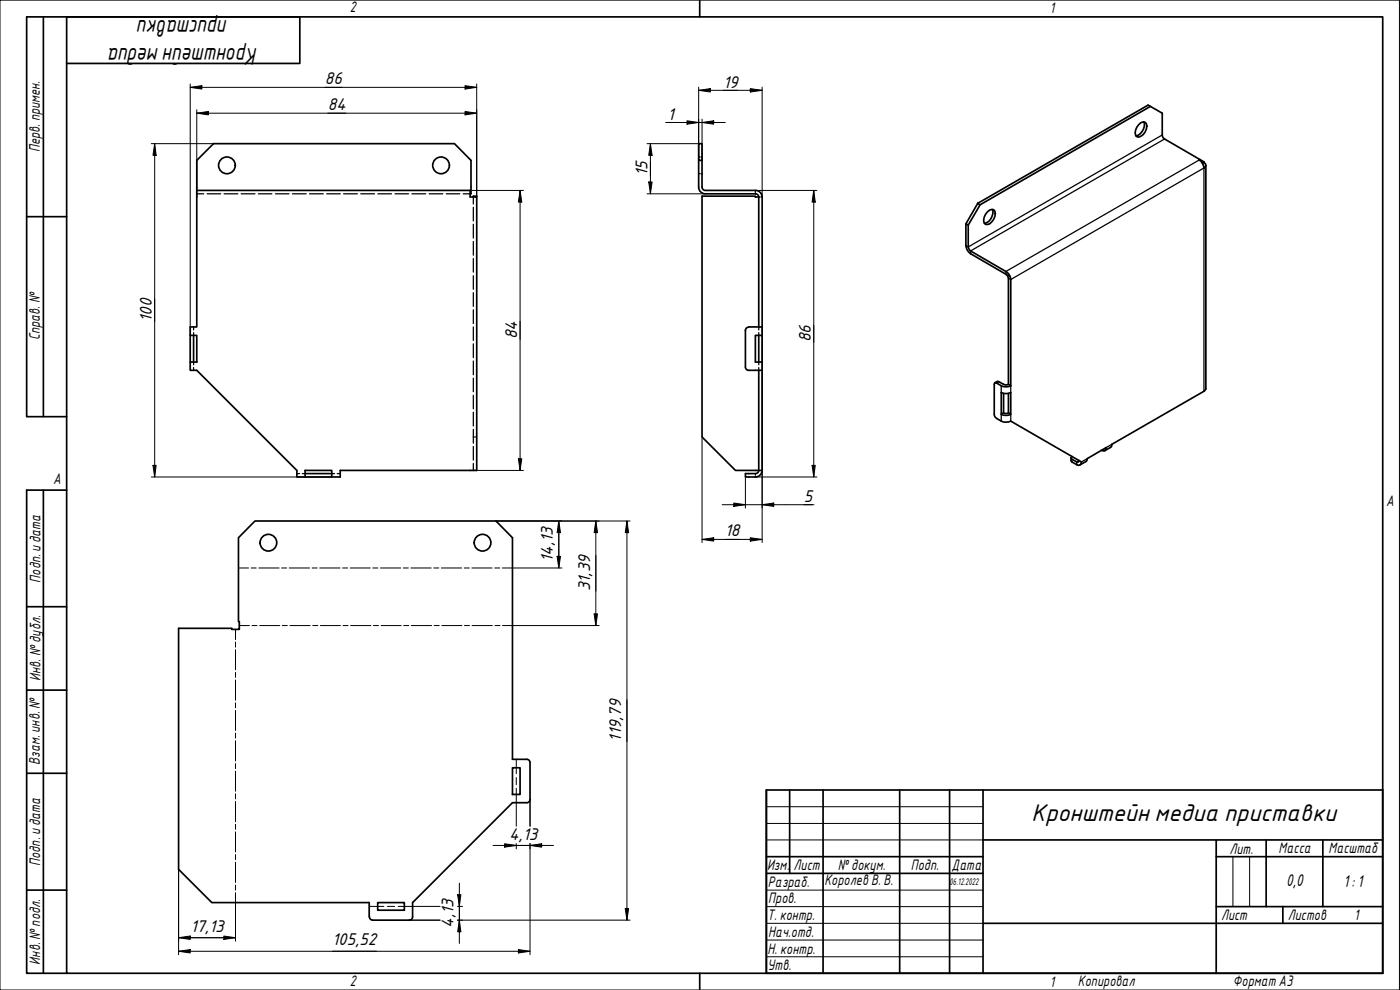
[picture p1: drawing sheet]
<svg xmlns="http://www.w3.org/2000/svg" width="420mm" height="297mm" viewBox="0 0 420 297" stroke-linecap="round" stroke-linejoin="round" font-family="sans-serif">
<g fill="none" stroke="#000" stroke-width=".51">
<path d="M341.8 37.4l.6-.6 .7-.2 .6 .1a2.55 2.55 0 0 1-.6 3.7l-1.3 .7-.6-.1a2.48 2.48 0 0 1 .6-3.6zM343.3 36.6a3.4 3.4 0 0 1-2.4 4.2M345.2 31.9l-51.1 29.6M59.1 57.1h82.3M141.1 58.2h.3v-10.1l-5-5h-72.3l-5 5v50h-2v2.5M141.1 57.1v2h2v82h-41v2h-2.5M142 59.1v-.2h1.1v.2M209.7 43.1h1v5h-1zM209.7 48.1v8.1a2 2 0 0 0 2 2M210.7 48.1v8.1a.98 .98 0 0 0 1 .9M211.7 57.1h15M211.7 58.2h15"/>
<path d="M226.7 58.2a.98 .98 0 0 1 1 .9M226.7 57.1a2 2 0 0 1 2 2v41.5M227.7 59.1h-1v-.2h-16v72.2l10 10h8M227.7 59.1v39M360.1 48.1v-.2l1.2 .7M360.8 48.8l.5-.2-.4 .4M361.3 48.8l.6 .8-.6 .8a3.2 3.2 0 0 0-1.4-2.4l.2-.1-11-6.5-.3-.9v-6.5l-4.2-2.5-51.2 29.5M361.9 49.6l-.1 67.2-.5 .6-27.5 15.9-.5 .9-1.8 1M289.9 67.2v6.5a3.2 3.2 0 0 0 1.4 2.4l10.6 6.2 .6 .7 .1 32.3M290.6 67.5v6.6l.4 .9 10.9 6.5a2.95 2.95 0 0 1 1.4 2.4v31.8M293.4 61l.7 .5-3.5 6-.7-.3zM296.3 63.6l.7-.6 1.2-.1a2.57 2.57 0 0 1-.6 3.7l-.6 .6-1.3 .1a2.55 2.55 0 0 1 .6-3.7z"/>
<path d="M297.8 62.9a3.3 3.3 0 0 1-2.4 4.1M224.7 98.2a.98 .98 0 0 0-1 .9v11M224.7 98.1h4M57.1 100.6h2v8h-2zM57.1 108.6v2.5h2l30 30v2h2.5M58.1 100.6v8M226.7 100.6h2v8h-2zM227.7 111.1v30a.98 .98 0 0 1-1 1M227.7 100.6v8M228.7 108.6v2.5h-4a.99 .99 0 0 1-1-1M228.7 111.1v30M298.6 114.9l.7-.4a3.7 3.7 0 0 1 2.3 1l1-.2"/>
<path d="M301.2 118v5.9M302.6 118v5.9l.7 .4v-6.5a3.4 3.4 0 0 1-2.8 0v6.5l.7-.4M302.6 115.3l.7 .4M303.3 115.7a3.8 3.8 0 0 1-4.2-.8l-.4-.1-.3 .5v9.5a4.2 4.2 0 0 0 4.9 1.6l21.2 12.2-.4 .9a3 3 0 0 1-2.6-1.1l-.1-1M300.5 124.3a3.4 3.4 0 0 0 2.8 0M301.2 123.9l.4 .2 1-.2M321.7 137l-.3 .5 1.8 1.1 .5-.1 .1-.3M330.5 135.1l1 .1 .5-.9-5.7 3.3-.4 .9-1.8 1M91.6 141.1h8v2h-8zM91.6 142.1h8M226.7 142.1h-3v1h3M228.7 141.1a2 2 0 0 1-2 2"/>
<path d="M153.8 230.4h2.3v8h-2.3zM159.1 239.9a.98 .98 0 0 1-1 .9h-4.3l-30 30v4.3M159.1 239.8v-11a.98 .98 0 0 0-1-1h-4.3v-66.5l-5-5h-72.3l-4.9 5v25.2h.2v2.3h-2.2v-.3h-16v72.3l10 10h47.2v4.3M110.9 275.1a.98 .98 0 0 0 1 1M113.3 270.8h8v2.3h-8zM123.8 275.1a.98 .98 0 0 1-1 1h-11"/>
<circle cx="68.1" cy="49.6" r="2.51"/>
<circle cx="132.4" cy="49.6" r="2.51"/>
<circle cx="80.5" cy="162.8" r="2.51"/>
<circle cx="144.8" cy="162.8" r="2.51"/>
</g>
<g fill="none" stroke="#000" stroke-width=".38">
<path d="M59.1 58.2h2.1M62.2 58.2h4M67.2 58.2h4.2M72.4 58.2h4.1M77.5 58.2h4.1M82.7 58.2h4M87.8 58.2h4.1M92.9 58.2h4.1M98 58.2h4.1M103.1 58.2h4.2M108.3 58.2h4.1M113.4 58.2h4.1"/>
<path d="M118.6 58.2h4M123.6 58.2h4.2M128.8 58.2h4.1M133.9 58.2h4.1M139 58.2h2.1M142 59.1v2.1M209.7 52.1h.4M209.7 47.1h.4M210.4 52.1h.3M210.4 47.1h.3M226.7 57.1v.4M226.7 57.8v.4"/>
<path d="M227.7 59.1h.3M228.3 59.1h.4M142 62.2v4.1M142 67.3v4.1M142 72.4v4.2M142 77.6v4M58.1 98.1v.9M58.1 99.8v.8M142 82.7v4.1M142 87.8v4.1M142 92.9v4.2M142 98.1v4.1"/>
<path d="M227.7 98.1v.9M227.7 99.8v.8M58.1 108.6v.9M58.1 110.3v.8M142 103.2v4.1M142 108.3v4.1M142 113.5v4M142 118.6v4.1M227.7 108.6v.9M227.7 110.3v.8M142 123.7v4.1M142 128.8v4.2"/>
<path d="M142 134v4M142 139.1v2M142 131.1h.4M142.7 131.1h.4M89.1 142.1h.8M90.7 142.1h.9M99.6 142.1h.8M101.2 142.1h.9M226.7 142.1v.4M226.7 142.8v.3"/>
</g>
<g fill="none" stroke="#000" stroke-width=".38">
<path d="M348.8 40.5l-58.2 33.6-.7-.4M349.5 41.7l-58.2 33.6v.8M359.9 48l-58 33.5v.8l1.2 .7M302.6 83.5l.7 .4 58-33.5v67M299.8 114.5l-.7 .4M300.5 115.7v2.1M303.3 115.7v2.1M300.5 124.3v2.1M303.3 124.3v2.1M321.7 137.8v.8M323.8 138.2l-.6 .4v.8M326.3 137.6l-1.8 1"/>
<path d="M333.8 133.3l-1.8 1"/>
</g>
<g fill="none" stroke="#000" stroke-width=".3">
<path d="M71.6 170.4h3M75.4 170.4h1.5M77.7 170.4h6.1M84.5 170.4h1.5M86.8 170.4h6.1M93.7 170.4h1.5M95.9 170.4h6.1M102.8 170.4h1.5M105.1 170.4h6M111.9 170.4h1.5M114.2 170.4h6.1M121 170.4h1.6"/>
<path d="M123.3 170.4h6.1M130.2 170.4h1.5M132.5 170.4h6.1M139.3 170.4h1.5M141.6 170.4h6.1M148.5 170.4h1.5M150.7 170.4h3.1M70.7 188.8v3.1M70.7 192.6v1.6M70.7 194.9v6.1M71.8 187.7h3.1M75.6 187.7h1.6"/>
<path d="M77.9 187.7h6M84.7 187.7h1.5M87 187.7h6.1M93.9 187.7h1.5M96.1 187.7h6.1M102.9 187.7h1.6M105.2 187.7h6.1M112.1 187.7h1.5M114.4 187.7h6M121.2 187.7h1.5M123.4 187.7h6.1M130.3 187.7h1.5"/>
<path d="M132.6 187.7h6M139.4 187.7h1.5M141.7 187.7h6.1M148.5 187.7h1.6M150.8 187.7h3M70.7 201.7v1.5M70.7 204v6.1M70.7 210.9v1.5M70.7 213.2v6M70.7 219.9v1.6M70.7 222.2v6.1M70.7 229.1v1.5"/>
<path d="M70.7 231.4v6M70.7 238.2v1.5M154.9 227.8v4.3M154.9 233.3v2.1M154.9 236.5v4.3M70.7 240.5v6.1M70.7 247.3v1.5M70.7 249.6v6M70.7 256.4v1.5M70.7 258.7v6.1M70.7 265.5v1.6M70.7 267.8v3"/>
<path d="M110.8 272h4.4M116.3 272h2.1M119.5 272h4.3"/>
</g>
<path d="M20 5.1h395v286.9h-395zM210 0v5.1M210 292v5" fill="none" stroke="#000" stroke-width=".51"/>
<path d="M0 0h420v297h-420z" fill="none" stroke="#000" stroke-width=".3"/>
<g fill="none" stroke="#000" stroke-width=".51">
<path d="M230 237h185v55h-185zM237 237v25.1M247 237v55M270 237v55M285 237v55M295 237v55M230 257h65M295 252h120M365 257h50M365 252v40M380 252v20M397 252v20"/>
<path d="M230 262.1h65M295 277h120M365 272h50M385 272v5"/>
</g>
<path d="M230 242h65M230 247.1h65M230 252h65M370 257v15M375 257v15M230 267.1h65M230 272h65M230 277h65M230 282.1h65M230 287.1h65" fill="none" stroke="#000" stroke-width=".3"/>
<path d="M13 5.1v119.9M20 19h70v-13.9h-82v119.9h12M8 65h12M13 147.1v144.9M20 147.1h-12v144.9h12M8 182h12M8 207.1h12M8 232h12M8 267.1h12" fill="none" stroke="#000" stroke-width=".51"/>
<g fill="none" stroke="#000" stroke-width=".3">
<path d="M57.1 26.2l3.5-.5v1zM57.1 26.2h86M57.1 25.2v75.4M59.1 34l3.4-.5v1zM59.1 34h84M59.1 32.9v26.2M139.6 25.7l3.5 .5-3.5 .5zM139.6 33.5l3.5 .5-3.5 .5zM143.1 25.2v33.9M199.8 36.8h17.9M206.2 36.2l3.5 .6-3.5 .5zM209.7 27.1l3.5-.5v1z"/>
<path d="M209.7 26.1v22M209.7 27.1h19M210.7 36.8l3.5-.6v1.1zM210.7 35.7v12.4M225.2 26.6l3.5 .5-3.5 .5zM228.7 26.1v33M45.4 43.1h18.7M46.4 43.1l.5 3.5h-1zM46.4 43.1v100M141.1 57.1h16M156.1 57.1l.5 3.5h-1zM156.1 57.1v84"/>
<path d="M194.2 43.1h15.5M194.2 58.2h17.5M194.7 54.6h1l-.5 3.6zM195.2 43.1l.5 3.5h-1zM195.2 43.1v15.1M226.7 57.1h18.5M244.2 57.1l.5 3.5h-1zM244.2 57.1v86M228.7 98.1v64.7M45.9 139.6h1l-.5 3.5zM155.6 137.7h1l-.5 3.4zM210.7 131.1v31.7"/>
<path d="M243.7 139.6h1l-.5 3.5zM45.4 143.1h54.2M141.1 141.1h16M148.8 156.3h40.3M167.7 156.3l.5 3.5h-1zM167.7 156.3v14.1M178.8 156.3l.5 3.5h-1zM178.8 156.3v31.4M188.2 156.3l.5 3.5h-1.1zM188.2 156.3v119.8M216.7 151.4h27.6M220.2 150.9l3.5 .5-3.5 .5z"/>
<path d="M223.7 143.1v9.3M226.7 143.1h18.5M228.7 151.4l3.5-.5v1zM153.8 170.4h14.9M167.2 166.9h1l-.5 3.5zM210.7 161.8l3.5-.5v1.1zM210.7 161.8h18M225.2 161.3l3.5 .5-3.5 .6zM153.8 187.7h26M178.3 184.2h1l-.5 3.5zM159.1 239.8v8.1M148 253.7h18.1"/>
<path d="M151.4 253.2l3.5 .5-3.5 .5zM154.9 240.8v7.1M154.9 253.1v1.6M159.1 253.7l3.5-.5v1zM159.1 253.1v33.3M53.6 260.8v25.6M70.7 270.8v11.6M122.8 276.1h9.3M123.8 272h8.3M137.3 276.1h51.8M137.3 272h1.5M137.4 268.5h.9l-.4 3.5z"/>
<path d="M137.9 276.1l.4 3.5h-.9zM137.9 265v18.1M187.6 272.6h1.1l-.5 3.5zM53.6 281.4l3.5-.6v1.1zM53.6 285.4l3.5-.5v1zM53.6 281.4h17.1M53.6 285.4h105.5M67.2 280.8l3.5 .6-3.5 .5zM155.6 284.9l3.5 .5-3.5 .5z"/>
</g>
<g fill="#000">
<path d="M57.1 26.2l3.5-.5v1z" fill-rule="evenodd"/>
<path d="M59.1 34l3.4-.5v1z" fill-rule="evenodd"/>
<path d="M139.6 25.7l3.5 .5-3.5 .5z" fill-rule="evenodd"/>
<path d="M139.6 33.5l3.5 .5-3.5 .5z" fill-rule="evenodd"/>
<path d="M206.2 36.2l3.5 .6-3.5 .5z" fill-rule="evenodd"/>
<path d="M209.7 27.1l3.5-.5v1z" fill-rule="evenodd"/>
<path d="M210.7 36.8l3.5-.6v1.1z" fill-rule="evenodd"/>
<path d="M225.2 26.6l3.5 .5-3.5 .5z" fill-rule="evenodd"/>
<path d="M46.4 43.1l.5 3.5h-1z" fill-rule="evenodd"/>
<path d="M194.7 54.6h1l-.5 3.6z" fill-rule="evenodd"/>
<path d="M195.2 43.1l.5 3.5h-1z" fill-rule="evenodd"/>
<path d="M156.1 57.1l.5 3.5h-1z" fill-rule="evenodd"/>
<path d="M244.2 57.1l.5 3.5h-1z" fill-rule="evenodd"/>
<path d="M45.9 139.6h1l-.5 3.5z" fill-rule="evenodd"/>
<path d="M155.6 137.7h1l-.5 3.4z" fill-rule="evenodd"/>
<path d="M243.7 139.6h1l-.5 3.5z" fill-rule="evenodd"/>
<path d="M167.7 156.3l.5 3.5h-1z" fill-rule="evenodd"/>
<path d="M178.8 156.3l.5 3.5h-1z" fill-rule="evenodd"/>
<path d="M188.2 156.3l.5 3.5h-1.1z" fill-rule="evenodd"/>
<path d="M220.2 150.9l3.5 .5-3.5 .5z" fill-rule="evenodd"/>
<path d="M228.7 151.4l3.5-.5v1z" fill-rule="evenodd"/>
<path d="M167.2 166.9h1l-.5 3.5z" fill-rule="evenodd"/>
<path d="M210.7 161.8l3.5-.5v1.1z" fill-rule="evenodd"/>
<path d="M225.2 161.3l3.5 .5-3.5 .6z" fill-rule="evenodd"/>
<path d="M178.3 184.2h1l-.5 3.5z" fill-rule="evenodd"/>
<path d="M151.4 253.2l3.5 .5-3.5 .5z" fill-rule="evenodd"/>
<path d="M159.1 253.7l3.5-.5v1z" fill-rule="evenodd"/>
<path d="M137.4 268.5h.9l-.4 3.5z" fill-rule="evenodd"/>
<path d="M137.9 276.1l.4 3.5h-.9z" fill-rule="evenodd"/>
<path d="M187.6 272.6h1.1l-.5 3.5z" fill-rule="evenodd"/>
<path d="M53.6 281.4l3.5-.6v1.1z" fill-rule="evenodd"/>
<path d="M53.6 285.4l3.5-.5v1z" fill-rule="evenodd"/>
<path d="M67.2 280.8l3.5 .6-3.5 .5z" fill-rule="evenodd"/>
<path d="M155.6 284.9l3.5 .5-3.5 .5z" fill-rule="evenodd"/>
</g>
<g font-size="7">
<text x="68.4" y="6" transform="rotate(180 68.4 6)">приставки</text>
<text x="77.3" y="14.5" transform="rotate(180 77.3 14.5)">Кронштейнмедиа</text>
<text x="309.6" y="246.2">Кронштейн медиа приставки</text>
</g>
<g font-size="4.9">
<text x="97.5" y="25.3">86</text>
<text x="217" y="26.3">19</text>
<text x="98.4" y="33.1">84</text>
<text x="200.3" y="35.9">1</text>
<text x="194.3" y="52.8" transform="rotate(-90 194.3 52.8)">15</text>
<text x="45.5" y="96.6" transform="rotate(-90 45.5 96.6)">100</text>
<text x="155.2" y="101.8" transform="rotate(-90 155.2 101.8)">84</text>
<text x="243.3" y="102.7" transform="rotate(-90 243.3 102.7)">86</text>
<text x="241.2" y="150.5">5</text>
<text x="217.6" y="161">18</text>
<text x="165.9" y="168.5" transform="rotate(-90 165.9 168.5)">14,13</text>
<text x="177.1" y="177.3" transform="rotate(-90 177.1 177.3)">31,39</text>
<text x="186.4" y="222.5" transform="rotate(-90 186.4 222.5)">119,79</text>
<text x="152.8" y="251.9">4,13</text>
<text x="386" y="265.9">0,0</text>
<text x="403.2" y="266.2">1: 1</text>
<text x="57.1" y="279.6">17,13</text>
<text x="136.1" y="278.3" transform="rotate(-90 136.1 278.3)">4,13</text>
<text x="99.7" y="283.6">105,52</text>
</g>
<g font-size="4.4">
<text x="105" y="3.7">2</text>
<text x="315" y="3.8">1</text>
<text x="11.9" y="45.6" transform="rotate(-90 11.9 45.6)">Перв. примен.</text>
<text x="12" y="102.2" transform="rotate(-90 12 102.2)">Справ. №</text>
<text x="16" y="145.2">A</text>
<text x="416" y="151.7">A</text>
<text x="12.2" y="174.8" transform="rotate(-90 12.2 174.8)">Подп. идата</text>
<text x="12.2" y="204.3" transform="rotate(-90 12.2 204.3)">Инв. №дубл.</text>
<text x="12" y="229.5" transform="rotate(-90 12 229.5)">Взам. инв. №</text>
<text x="369" y="256.1">Лит.</text>
<text x="383.7" y="256.1">Масса</text>
<text x="398.7" y="256.1">Масштаб</text>
<text x="12.1" y="259.8" transform="rotate(-90 12.1 259.8)">Подп. идата</text>
<text x="230.2" y="261.1">Изм.</text>
<text x="238.2" y="261.1">Лист</text>
<text x="251.5" y="261">№докум.</text>
<text x="273.4" y="261.2">Подп.</text>
<text x="285.6" y="261.2">Дата</text>
<text x="230.4" y="266.1">Разраб.</text>
<text x="247.4" y="265.7">Королев В. В.</text>
<text x="230.6" y="271.1">Пров.</text>
<text x="230.3" y="276.1">Т. контр.</text>
<text x="230.5" y="281.1">Нач.отд.</text>
<text x="366.5" y="276.1">Лист</text>
<text x="386.5" y="276.1">Листов</text>
<text x="406.4" y="276">1</text>
<text x="230.4" y="286.1">Н. контр.</text>
<text x="12.1" y="289.4" transform="rotate(-90 12.1 289.4)">Инв. №подл.</text>
<text x="230.3" y="291.1">Утв.</text>
<text x="105" y="295.9">2</text>
<text x="315" y="296.1">1</text>
<text x="323.5" y="295.8">Копировал</text>
<text x="370" y="295.8">Формат А3</text>
</g>
<text font-size="2.8" x="285" y="265.5">06.12.2022</text>
</svg>
